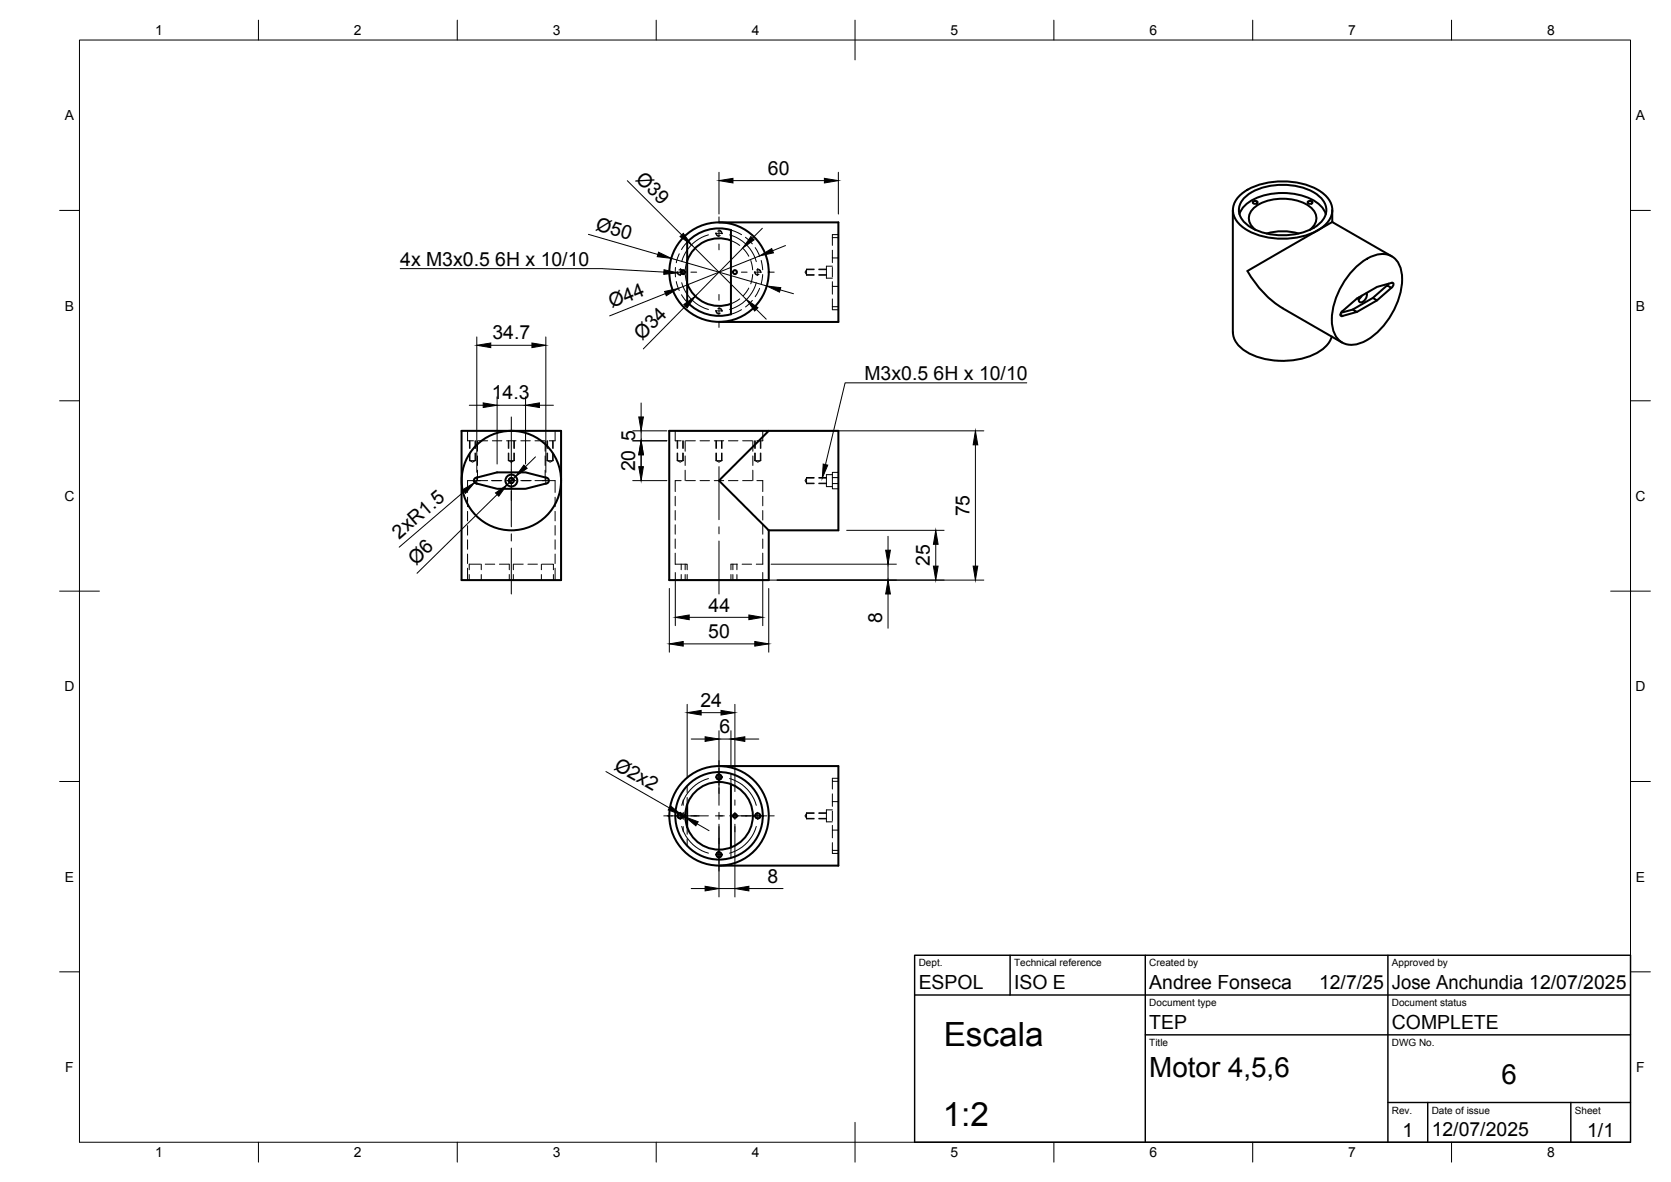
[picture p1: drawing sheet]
<svg xmlns="http://www.w3.org/2000/svg" width="420mm" height="297mm" viewBox="0 0 420 297" stroke-linecap="round" stroke-linejoin="round" font-family="sans-serif">
<!-- layer: Hidden -->
<g fill="none" stroke="#000" stroke-width=".25">
<path d="M180.1 58.6l.4 .6h.6M180.5 58.1h.5l.4 .5M183.8 57.8l2.7 1.2M187.4 59.6l1.8 1.7M209.3 59.7v2M210.8 59h-1.5v.7h1.5M169.8 67.2v2.4M170.1 70.8l.7 2.2M170.4 68.4l.3 .5h.6M170.7 67.8h.6l.4 .6M170.8 63.8l-.7 2.2M171.4 74.1l1.4 1.9"/>
<path d="M172.3 69l.5 2.3M172.8 60.8l-1.4 1.9M172.8 65.5l-.5 2.3M180.1 78.2l.4 .5h.6M180.5 77.6h.5l.4 .6M183.8 60.4l2.2 1.3M186 75.1l-2.2 1.3M186.5 77.8l-2.7 1.2M186.9 62.5l1.4 1.9M188.3 72.4l-1.4 1.9M188.8 65.5l.5 2.3M189.2 75.5l-1.7 1.6"/>
<path d="M189.3 69l-.5 2.3M189.9 62.2l1.1 2.1M189.9 68.4l.3 .5h.7M190.2 67.8h.6l.4 .6M191 72.5l-1.1 2.1M191.4 65.5l.4 2.3M191.8 69l-.4 2.3M202.8 67.6v1.6M204.7 67.8h-1.9l-.4 .6 .4 .6h1.9M205.9 69h1.9M205.9 67.8h1.9M209.3 66.9h-1.5v3h1.5"/>
<path d="M209.3 62.9v1.9h1.5M209.3 70.8v1.2h1.5M209.3 75.1v2h1.5M209.3 77.1v.7h1.5M209.3 64.8v1.2M209.3 67.2v2.4M209.3 72v1.9M117.6 108.3v2.5h1.4M118 115.8h1.6M118.2 113.9v1.9l.6 .3 .6-.3v-1.9M118.2 110.8v1.9M119.4 110.8v1.9"/>
<path d="M120.1 110.8v2.6M120.1 114.6v2.4M120.1 118.2v2.6M120.2 110.8h2.4M123.8 110.8h2.4M127.4 110.8h2.4M127.8 115.8h1.5M127.9 113.9v1.9l.7 .3 .6-.3v-1.9M127.9 110.8v1.9M129.2 110.8v1.9M131 110.8h2.3M134.5 110.8h2.4"/>
<path d="M137.1 110.8v2.6M137.1 114.6v2.4M137.1 118.2v2.6M137.5 115.8h1.6M137.7 113.9v1.9l.6 .3 .7-.3v-1.9M137.7 110.8v1.9M139 110.8v1.9M139.6 108.3v2.5h-1.5M169.8 108.3v2.5h1.5M170.3 115.8h1.5M170.4 113.9v1.9l.6 .3 .7-.3v-1.9M170.4 110.8v1.9"/>
<path d="M171.7 110.8v1.9M172.3 110.8v2.6M172.3 114.6v2.4M172.3 118.2v2.6M172.4 110.8h2.4M176 110.8h2.4M179.6 110.8h2.4M180 115.8h1.5M180.1 113.9v1.9l.7 .3 .6-.3v-1.9M180.1 110.8v1.9M181.4 110.8v1.9M183.2 110.8h2.3"/>
<path d="M186.7 110.8h2.4M189.3 110.8v2.6M189.3 114.6v2.4M189.3 118.2v2.6M189.8 115.8h1.5M189.9 113.9v1.9l.6 .3 .7-.3v-1.9M189.9 110.8v1.9M191.2 110.8v1.9M191.8 108.3v2.5h-1.5M209.3 119.3h-1.5v3h1.5M210.8 118.7h-1.5v1.3h1.5M117.6 125v2.3"/>
<path d="M117.6 128.5v2.4M117.6 132.1v2.4M117.6 135.7v2.3M117.6 139.2v2.4M119 120.8h-1.4v2.9M120.2 120.8h2.4M123.8 120.8h2.4M127.4 120.8h2.4M131 120.8h2.3M134.5 120.8h2.4M138.1 120.8h1.5v2.9M139.6 125v2.3"/>
<path d="M139.6 128.5v2.4M139.6 132.1v2.4M139.6 135.7v2.3M139.6 139.2v2.4M169.8 139v2.8h3v1.4M169.8 124.7v2.4M169.8 128.3v2.4M169.8 131.9v2.3M169.8 135.5v2.3M171.3 120.8h-1.5v2.7M172.4 120.8h2.4M176 120.8h2.4"/>
<path d="M179.6 120.8h2.4M183.2 120.8h2.3M186.7 120.8h2.4M190.3 120.8h1.5v2.7M191.8 139v2.8h-1.6M191.8 124.7v2.4M191.8 128.3v2.4M191.8 131.9v2.3M191.8 135.5v2.3M202.8 120v1.5M204.7 120.1h-1.9l-.4 .7 .4 .6h1.9M205.9 121.4h1.9"/>
<path d="M205.9 120.1h1.9M209.3 120v1.5h1.5M209.3 121.5v1.3h1.5M117.6 142.8v3M118 144.4v1.4M120.8 141.8h-2.8v1.4M121 141.8v1.4M121 144.4v1.4M122 141.8h2.4M125.6 141.8h2.4M128.1 141.8v1.4M128.1 144.4v1.4"/>
<path d="M129.1 141.8v1.4M129.1 144.4v1.4M129.2 141.8h2.4M132.7 141.8h2.4M136.1 141.8v1.4M136.1 144.4v1.4M136.3 141.8h2.8v1.4M139.1 144.4v1.4M139.6 142.8v3M171.3 141.8v1.4M171.3 144.4v1.4M172.3 141.8v1.4"/>
<path d="M172.3 144.4v1.4M172.8 144.4v1.4M183.8 144.4v1.4M184.3 141.8v1.4M184.3 144.4v1.4M185.3 141.8v1.4M185.3 144.4v1.4M185.4 141.8h-1.6v1.4M186.6 141.8h2.4M172.8 197.5v1.7M183.8 194.4v2.7M209.3 199.5v2h1.5"/>
<path d="M209.3 196.3v2M210.8 195.6h-1.5v.7h1.5M172.8 200.4v1.7M172.8 207.9v1.7M172.8 210.8v1.8M183.8 213v2.6M202.8 204.3v1.5M204.7 204.4h-1.9l-.4 .6 .4 .7h1.9M205.9 205.7h1.9M205.9 204.4h1.9M209.3 203.5h-1.5v3h1.5M209.3 211.8v1.9h1.5"/>
<path d="M209.3 213.7v.8h1.5M209.3 201.5v1.1M209.3 203.8v2.4M209.3 207.4v1.2M210.8 208.6h-1.5v2"/>
<circle cx="171.8" cy="205" r=".49"/>
</g>
<!-- layer: Visible -->
<g fill="none" stroke="#000" stroke-width=".51">
<path d="M180.8 55.9h30v25h-30M310 52.8v30.7M311.6 49.2a16.9 16.9 0 0 1 13.6-3.4 13.1 13.1 0 0 1 8.9 4.3 4.9 4.9 0 0 1-1.6 7 18.8 18.8 0 0 1-20 0 4.9 4.9 0 0 1-.9-7.9zM311.7 53.8a8 8 0 0 1 5.8-4.6 16.6 16.6 0 0 1 13.9 1.9 5.5 5.5 0 0 1 2 2.7M312.9 49.7a15.2 15.2 0 0 1 12.8-3 9.9 9.9 0 0 1 7.4 4.5 4.3 4.3 0 0 1-1.8 5.4 16.6 16.6 0 0 1-17.6 0 4.3 4.3 0 0 1-.8-6.9zM315.2 50.6a.68 .68 0 0 1 1 .4 .68 .68 0 0 1-.7 .2 .68 .68 0 0 1-.5-.4zM315.7 57.8a3.4 3.4 0 0 1 .2-6 12.6 12.6 0 0 1 13.9 .6 3.3 3.3 0 0 1-.5 5.4M318.5 58.7a14.2 14.2 0 0 1 8 0M329 50.6a.68 .68 0 0 1 1 .4 .68 .68 0 0 1-.7 .2 .68 .68 0 0 1-.5-.4zM335 52.8v3l14.9 8.6M335 55.8l-21.3 12.3a25.8 25.8 0 0 0 8.8 9.4M172.8 71.3a8.5 8.5 0 0 0 11 5"/>
<path d="M172.8 60.8a11 11 0 0 1 11-3v21.2a11.1 11.1 0 0 1-11-3zM183.8 60.4a8.5 8.5 0 0 0-11 5.1M322.5 77.5l15 8.6M337.2 78.6l2.9-.8 1.1 .6-3.6 1-.6-.3M337.6 78.2l-.4 .4a.58 .58 0 0 0 .1 .9l.3-.1M340.1 77.8l5.1-2.9 1 .6-5 2.9M340.7 67.3a10.5 10.5 0 0 1 7.5-3.4 4.9 4.9 0 0 1 4.3 4.9 18.8 18.8 0 0 1-10 17.3 5 5 0 0 1-7.5-4.4 19 19 0 0 1 5.7-14.4zM342.4 74.3l-.8 .9M343.6 73.6a1.94 1.94 0 0 1-1.6 2.4 .92 .92 0 0 1-.3-1.3M345.2 74.9l3.6-3.2 1 .6-3.6 3.2M349.2 71.3l-.4 .4M349.8 71.1l-3.6 1-5 2.9-3.6 3.2"/>
<path d="M349.9 71.1l.2-.1a.8 .8 0 0 1-.2 1.3M310 83.5a6.9 6.9 0 0 0 4.9 5.7 19 19 0 0 0 17.8-1.5 6.1 6.1 0 0 0 2.2-3.1M116.1 108.3h25v37.5h-25zM168.3 108.3h25l-12.5 12.5 12.5 12.5v12.5h-25zM193.3 108.3h17.5v25h-17.5M119.4 120.2l5.6-1.5h7.1l5.2 1.3a.75 .75 0 0 1 .7 .8 .75 .75 0 0 1-.8 .7l-5.1 1.3h-7.1l-5.1-1.3a.75 .75 0 0 1-.7-.4 .75 .75 0 0 1 .2-.9zM180.8 192.5h30v25h-30M183.8 197.1v15.9M172.8 202.1v5.8"/>
<circle cx="171.8" cy="68.4" r=".5"/>
<circle cx="180.8" cy="68.4" r="12.5"/>
<circle cx="184.8" cy="68.4" r=".5"/>
<circle cx="128.6" cy="120.8" r="12.5"/>
<circle cx="128.6" cy="120.8" r=".62"/>
<circle cx="128.6" cy="120.8" r="1.49"/>
<circle cx="180.8" cy="195.3" r=".62"/>
<circle cx="171" cy="205" r=".62"/>
<circle cx="180.8" cy="205" r="11"/>
<circle cx="180.8" cy="205" r="8.5"/>
<circle cx="180.8" cy="214.8" r=".62"/>
<circle cx="180.8" cy="205" r="12.5"/>
<circle cx="184.8" cy="205" r=".5"/>
<circle cx="190.6" cy="205" r=".62"/>
</g>
<!-- layer: Hidden Narrow -->
<g fill="none" stroke="#000" stroke-width=".25">
<path d="M180 58.5a.77 .77 0 0 0 .7 .9M180.9 57.9a.77 .77 0 0 1 .6 .9M170.3 68.2v.1a.77 .77 0 0 0 .6 .9M171.2 67.6a.77 .77 0 0 1 .6 .9M180 78a.77 .77 0 0 0 .7 .9M180.9 77.4a.77 .77 0 0 1 .6 .9M189.8 68.2a.75 .75 0 0 0 .6 1M190.7 67.6a.77 .77 0 0 1 .6 .9M202.8 69.2h1.9M202.8 67.6h1.9M205.9 69.2h1.9M205.9 67.6h1.9"/>
<path d="M118 110.8v1.9M118 113.9v1.9M119.6 110.8v1.9M119.6 113.9v1.9M127.8 110.8v1.9M127.8 113.9v1.9M129.3 110.8v1.9M129.3 113.9v1.9M137.5 110.8v1.9M137.5 113.9v1.9M139.1 110.8v1.9M139.1 113.9v1.9"/>
<path d="M170.3 110.8v1.9M170.3 113.9v1.9M171.8 110.8v1.9M171.8 113.9v1.9M180 110.8v1.9M180 113.9v1.9M181.5 110.8v1.9M181.5 113.9v1.9M189.8 110.8v1.9M189.8 113.9v1.9M191.3 110.8v1.9M191.3 113.9v1.9"/>
<path d="M202.8 121.5h1.9M202.8 120h1.9M205.9 121.5h1.9M205.9 120h1.9M202.8 205.8h1.9M202.8 204.3h1.9M205.9 205.8h1.9M205.9 204.3h1.9"/>
</g>
<!-- layer: Visible Narrow -->
<path d="M129.3 120.6a.77 .77 0 0 0-.9-.6 .77 .77 0 0 0-.6 .9 .77 .77 0 0 0 .9 .6M180.7 194.5a.77 .77 0 0 0-.7 .9 .77 .77 0 0 0 .9 .6 .77 .77 0 0 0 .7-.9M170.9 204.3a.77 .77 0 0 0-.6 .9 .77 .77 0 0 0 .9 .6 .77 .77 0 0 0 .6-.9M180.7 214a.77 .77 0 0 0-.7 .9 .77 .77 0 0 0 .9 .6 .77 .77 0 0 0 .7-.9M190.4 204.3a.77 .77 0 0 0-.6 .9 .77 .77 0 0 0 .9 .6 .77 .77 0 0 0 .6-.9" fill="none" stroke="#000" stroke-width=".25"/>
<!-- layer: BORDER -->
<g fill="none" stroke="#000" stroke-width=".25">
<path d="M20 10.1h390v276.9h-390zM65 5.1v5M115 5.1v5M165 5.1v5M215 5.1v10M265 5.1v5M315 5.1v5M365 5.1v5M15 52.9h5M410 52.9h5M15 100.7h5M410 100.7h5"/>
<path d="M15 148.6h10M405 148.6h10M15 196.4h5M410 196.4h5M15 244.2h5M410 244.2h5M65 287v5M115 287v5M165 287v5M215 282.1v9.9M265 287v5M315 287v5"/>
<path d="M365 287v5"/>
</g>
<!-- layer: TITLEBLOCK -->
<path d="M230 240.1h180v46.9h-180zM230 250h180M254 240.1v9.9M288 240.1v46.9M349 240.1v46.9M288 260.1h122M349 277.1h61M359 277.1v9.9M395 277.1v9.9" fill="none" stroke="#000" stroke-width=".36"/>
<!-- layer: FD_Dimensions -->
<g fill="none" stroke="#000" stroke-width=".25">
<path d="M148 58.9l17.4 5.1M157.7 45.4l13.7 13.6M180.8 43.3v10.5M184.3 45.4h23M191.7 57.4l-2.5 2.4M210.8 43.3v10.5M167.3 73.8l-14 5.6M168.8 64.9l24 7M172.4 76.9l-10.6 10.8M173.9 61.5l13.8 13.8M186.8 62.3l-12 12.2M190.2 77.8l2.5 2.4"/>
<path d="M191 64.3l-20.4 8.2M196.2 72.8l3.3 1M197.5 61.7l-3.3 1.3M119.9 84.7v34M123.4 86.8h10.4M125 99.7v16.9M132.1 99.7v16.9M137.2 84.7v34M118 101.8h3.5M125 101.8h7.1M129.6 119.7l-2.1 2.1M134.6 114.8l-2.5 2.5"/>
<path d="M135.6 101.8h3.5M159.1 110.8h8.6M159.1 108.3h8.6M161.2 101.3v3.5M161.2 108.3v2.5M161.2 114.3v3.5M170.4 108.3h77M245.3 111.8v30.5M116.7 123.5l-16.3 14M119.9 120.8l-.6 .5M125 124.3l-20.1 19.8M159.1 120.8h8.6"/>
<path d="M212.9 133.3h24.5M223.3 134.8v3.5M235.3 136.8v5.5M168.3 147.9v16M169.8 143.9v13.3M170.4 145.8h77M173.3 155.1h15M191.8 143.9v13.3M193.3 147.9v16M193.9 141.8h31.5M223.3 141.8v4M223.3 149.3v8.6"/>
<path d="M171.8 161.8h18M172.8 177v18.4M176.3 179.1h5M184.8 177v21.9M152.4 193.9l15.9 9.1M173.8 185.7h3.5M180.8 183.6v13.7M180.8 185.7h3M183.8 183.6v8.7M187.3 185.7h3.5M171.4 204.8l.8 .5M175.3 207l3 1.8"/>
<path d="M180.8 207.1v18.3M184.8 207.1v18.3M173.8 223.3h3.5M180.8 223.3h4M188.3 223.3h8.6"/>
</g>
<g fill="#000" stroke="#000" stroke-width=".25">
<path d="M171 59.5l.8-.9 2.1 2.9zM180.8 45.4l3.5-.6v1.2zM188.8 59.4l.8 .9-2.8 2zM207.3 44.8l3.5 .6-3.5 .6zM165.6 63.4l3.2 1.5-3.6-.4zM167.1 73.2l3.5-.7-3.1 1.8zM171.9 76.5l2.9-2-2 2.9zM187.7 75.3l2.9 2-.8 .9zM191 64.3l3-1.8 .5 1zM192.8 71.9l3.5 .4-.3 1.1zM119.9 86.8l3.5-.6v1.2zM133.8 86.2l3.4 .6-3.4 .6z"/>
<path d="M121.5 101.2l3.5 .6-3.5 .6zM131.7 116.9l.8 .8-2.9 2zM132.1 101.8l3.5-.6v1.2zM160.6 104.8h1.2l-.6 3.5zM161.2 110.8l.6 3.5h-1.2zM160.6 117.3h1.2l-.6 3.5zM245.3 108.3l.6 3.5h-1.2zM116.3 123.1l3-1.8-2.2 2.7zM124.6 123.9l2.9-2.1-2.1 2.9zM222.7 138.3h1.2l-.6 3.5zM235.3 133.3l.6 3.5h-1.2zM169.8 155.1l3.5-.6v1.2z"/>
<path d="M188.3 154.5l3.5 .6-3.5 .6zM223.3 145.8l.6 3.5h-1.2zM234.7 142.3h1.2l-.6 3.5zM244.7 142.3h1.2l-.6 3.5zM168.3 161.8l3.5-.6v1.2zM172.8 179.1l3.5-.6v1.2zM181.3 178.5l3.5 .6-3.5 .6zM189.8 161.2l3.5 .6-3.5 .6zM177.3 185.2l3.5 .5-3.5 .6zM183.8 185.7l3.5-.5v1.1zM168.6 202.5l2.8 2.3-3.4-1.3zM172.2 205.3l3.4 1.2-.6 1z"/>
<path d="M177.3 222.7l3.5 .6-3.5 .6zM184.8 223.3l3.5-.6v1.2z"/>
</g>
<!-- layer: Hole Notes -->
<path d="M167 67.8l3.4 .8-3.5 .3zM207 116.6l1.1 .3-1.3 3.2z" fill="#000" stroke="#000" stroke-width=".25"/>
<path d="M100.6 67.5h50.8l15.5 .9M258.2 96.2h-45.7l-4.9 20.5" fill="none" stroke="#000" stroke-width=".25"/>
<!-- layer: Smart Centers -->
<g fill="none" stroke="#000" stroke-width=".25">
<path d="M178.1 59a9.7 9.7 0 0 0-6.7 6.8M179.9 58.7h1.8M180.8 54.5v1.5M180.8 57.7v1.8M183.5 59a9.7 9.7 0 0 1 6.7 6.8M166.9 68.4h1.5M170.1 68.4h1.8M171.1 67.5v1.8M171.4 71a9.8 9.8 0 0 0 6.7 6.8M173.7 68.4h1.5M179.9 78.1h1.8M180.8 61.3v1.5"/>
<path d="M180.8 74v1.5M180.8 77.2v1.8M186.4 68.4h1.5M189.7 68.4h1.7M190.2 71a9.7 9.7 0 0 1-6.7 6.8M190.5 67.5v1.8M193.2 68.4h1.5M180.8 80.8v1.5M119.9 119.9v1.8M128.6 104.8v27.6M137.2 119.9v1.8M180.8 117.3v13.3"/>
<path d="M119 120.8h1.8M123.6 120.8h2.3M127.7 120.8h1.8M128.6 134.2v1.8M128.6 137.7v11.6M131.3 120.8h2.3M136.4 120.8h1.7M180.8 132.4v1.8M180.8 136v13.3M178.1 195.7a9.8 9.8 0 0 0-6.7 6.7M180.8 191.1v1.5M180.8 193v9.4"/>
<path d="M181.7 195.3h-1.8M183.5 195.7a9.8 9.8 0 0 1 6.7 6.7M166.9 205h11.2M171.1 204.1v1.8M171.4 207.7a9.8 9.8 0 0 0 6.7 6.7M171.8 201v1.4M171.8 204.1v1.8M171.8 207.7v1.3M179.9 205h2.2M180.8 204.1v1.8M180.8 207.7v9.3M180.8 217.5v1.4"/>
<path d="M181.7 214.7h-1.8M183.5 205h9.3M184.8 201v1.4M184.8 204.1v1.8M184.8 207.7v1.3M190.2 207.7a9.7 9.7 0 0 1-6.7 6.7M190.5 204.1v1.8M193.2 205h1.5"/>
</g>
<g font-size="8.4">
<text x="237.3" y="263">Escala</text>
<text x="237" y="283">1:2</text>
</g>
<g font-size="7">
<text x="289" y="270.6">Motor 4,5,6</text>
<text x="377.5" y="272.3">6</text>
</g>
<g font-size="4.9">
<text x="159.7" y="45.2" transform="rotate(45 159.7 45.2)">Ø39</text>
<text x="193.1" y="43.9">60</text>
<text x="149.5" y="57.7" transform="rotate(16 149.5 57.7)">Ø50</text>
<text x="100.6" y="66.8">4x M3x0.5</text>
<text x="124.5" y="66.8">6H x 10/10</text>
<text x="153.8" y="77.5" transform="rotate(-22 153.8 77.5)">Ø44</text>
<text x="123.8" y="85.3">34.7</text>
<text x="161.5" y="85.8" transform="rotate(-45 161.5 85.8)">Ø34</text>
<text x="217.4" y="95.5">M3x0.5</text>
<text x="234.8" y="95.5">6H x 10/10</text>
<text x="123.7" y="100.4">14.3</text>
<text x="159.7" y="110.9" transform="rotate(-90 159.7 110.9)">5</text>
<text x="159.7" y="118.5" transform="rotate(-90 159.7 118.5)">20</text>
<text x="243.8" y="129.8" transform="rotate(-90 243.8 129.8)">75</text>
<text x="100.4" y="135.6" transform="rotate(-41 100.4 135.6)">2xR1.5</text>
<text x="104.6" y="142.1" transform="rotate(-44 104.6 142.1)">Ø6</text>
<text x="233.8" y="142.2" transform="rotate(-90 233.8 142.2)">25</text>
<text x="178.2" y="153.7">44</text>
<text x="178.1" y="160.3">50</text>
<text x="221.8" y="156.7" transform="rotate(-90 221.8 156.7)">8</text>
<text x="176.1" y="177.7">24</text>
<text x="181" y="184.3">6</text>
<text x="154.2" y="193.2" transform="rotate(30 154.2 193.2)">Ø2x2</text>
<text x="193" y="221.8">8</text>
<text x="231" y="248.5">ESPOL</text>
<text x="255" y="248.5">ISO E</text>
<text x="289" y="248.5">Andree Fonseca</text>
<text x="331.7" y="248.5">12/7/25</text>
<text x="350" y="248.5">Jose Anchundia 12/07/2025</text>
<text x="289" y="258.6">TEP</text>
<text x="350" y="258.6">COMPLETE</text>
<text x="352.6" y="285.7">1</text>
<text x="360" y="285.5">12/07/2025</text>
<text x="399.1" y="285.7">1/1</text>
</g>
<g font-size="3.5">
<text x="39" y="8.8">1</text>
<text x="89" y="8.8">2</text>
<text x="139" y="8.8">3</text>
<text x="189" y="8.8">4</text>
<text x="239" y="8.8">5</text>
<text x="289" y="8.8">6</text>
<text x="339" y="8.8">7</text>
<text x="389" y="8.8">8</text>
<text x="16.3" y="30.2">A</text>
<text x="411.3" y="30.2">A</text>
<text x="16.3" y="78">B</text>
<text x="411.3" y="78">B</text>
<text x="16.2" y="125.9">C</text>
<text x="411.2" y="125.9">C</text>
<text x="16.2" y="173.7">D</text>
<text x="411.2" y="173.7">D</text>
<text x="16.3" y="221.6">E</text>
<text x="411.3" y="221.6">E</text>
<text x="16.4" y="269.4">F</text>
<text x="411.4" y="269.4">F</text>
<text x="39" y="290.8">1</text>
<text x="89" y="290.8">2</text>
<text x="139" y="290.8">3</text>
<text x="189" y="290.8">4</text>
<text x="239" y="290.8">5</text>
<text x="289" y="290.8">6</text>
<text x="339" y="290.8">7</text>
<text x="389" y="290.8">8</text>
</g>
<g font-size="2.5">
<text x="231" y="242.9">Dept.</text>
<text x="255" y="242.9">Technical reference</text>
<text x="289" y="242.9">Created by</text>
<text x="350" y="242.9">Approved by</text>
<text x="289" y="252.8">Document type</text>
<text x="350" y="252.8">Document status</text>
<text x="289" y="262.9">Title</text>
<text x="350" y="262.9">DWG No.</text>
<text x="350" y="279.9">Rev.</text>
<text x="360" y="279.9">Date of issue</text>
<text x="396" y="279.9">Sheet</text>
</g>
</svg>
